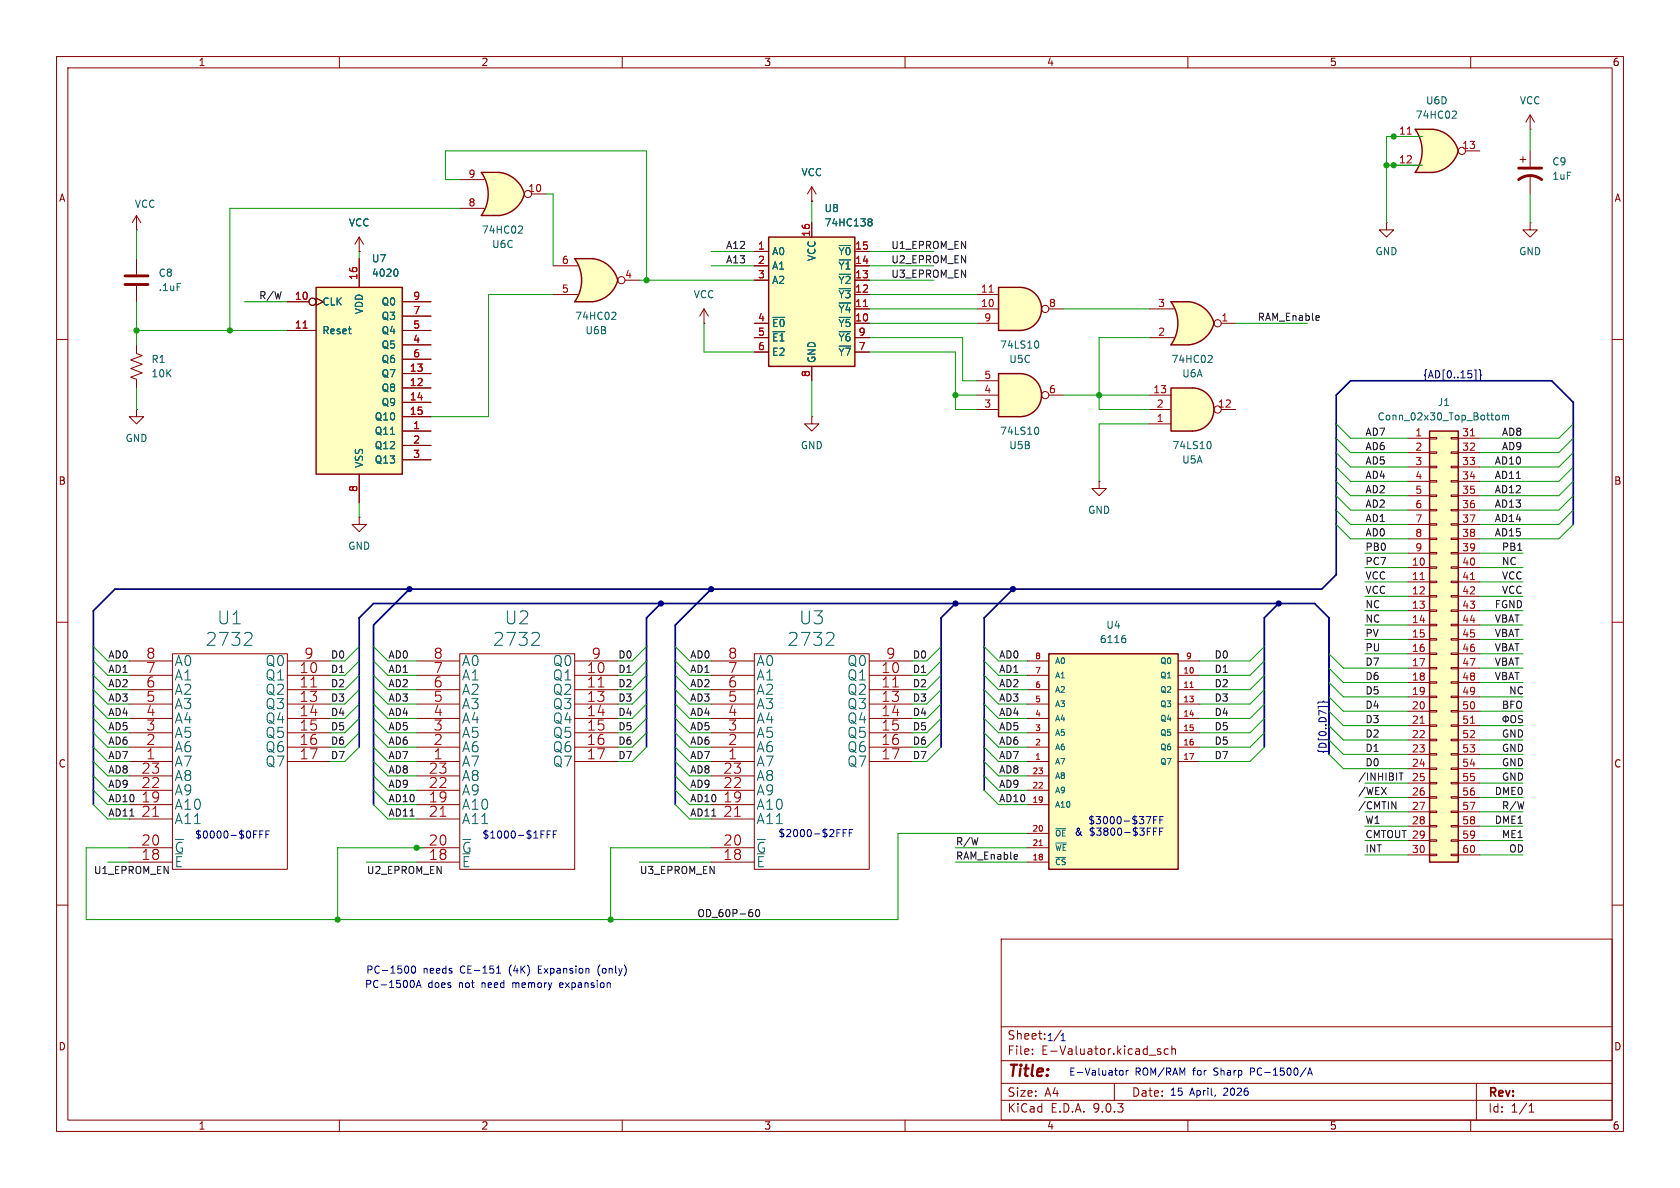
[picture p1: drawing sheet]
<svg xmlns="http://www.w3.org/2000/svg" width="297mm" height="210mm" viewBox="0 0 297 210" stroke-linecap="round" stroke-linejoin="round" font-family="sans-serif">
<g fill="none" stroke="#840000" stroke-width=".18">
<path d="M10 10h277v190h-277zM12 12h273v186h-273zM60 10v2M110 10v2M160 10v2M210 10v2M260 10v2M10 60h2M285 60h2M10 110h2M285 110h2M10 160h2"/>
<path d="M177 166h108v32h-108zM285 160h2M60 198v2M110 198v2M160 198v2M177 194.5h108M177 191.5h108M177 187.5h108M177 181.5h108M182.5 186.3v.1M182.5 185.5v.1M187.6 182.1l-1.3 2"/>
<path d="M197 191.5v3M205.2 185.5l-.4-.1-.2 .2 .1 .2 .5 .2v.3h-.6M206.5 185.5l-.4-.1-.3 .3v.4l.2 .2h.5M207.2 185.5l.2-.1 .3 .1 .1 .9M207.2 184.9v1.5M210 198v2M260 198v2M261 191.5v6.5M270.3 196.6h.9M270.3 195.5l.4-.4v1.5"/>
</g>
<path d="M135.9 41.9h15.2v22.9h-15.2z" fill="#ffffc2"/>
<path d="M135.9 41.9h15.2v22.9h-15.2z" fill="none" stroke="#840000" stroke-width=".25"/>
<g fill="none" stroke="#840000" stroke-width=".18">
<path d="M143.5 35.6h.1M143.5 33v2.6M143.5 39.4v2.5M143.5 33l-.8 1.3M143.5 33l.8 1.3M133.3 44.5h2.6M133.3 47h2.6M133.3 49.5h2.6M133.3 57.2h2.6M133.3 59.7h2.6M151.1 44.5h2.6M151.1 47h2.6"/>
<path d="M151.1 49.5h2.6M151.1 57.2h2.6M151.1 59.7h2.6M151.1 52.1h2.6M151.1 54.6h2.6M133.3 62.2h2.6M143.5 64.8v2.5M151.1 62.2h2.6"/>
</g>
<path d="M153.6 39.2h.1M153.6 38.7h.3l.2 .1 .1 .2-.3 .2M153.7 39.2h.2M153.7 39.2l-.1 .1M153.9 39.2l.3 .3-.1 .3-.2 .1h-.3M136.6 56.1h2.1M148.4 43.4h2" fill="none" stroke="#006464" stroke-width=".18"/>
<path d="M152.6 54.2h.8" fill="none" stroke="#a90000" stroke-width=".18"/>
<path d="M85.1 38.1h3.2M85.1 30.5h3.2" fill="none" stroke="#ffffc2" stroke-width=".18"/>
<g fill="#ffffc2" stroke="#ffffc2" stroke-width=".18">
<path d="M88.3 30.5a5.2 5.2 0 0 1 4.4 3.8l-5 1.3z"/>
<path d="M87.7 33l5 1.3a5.1 5.1 0 0 1-4.4 3.8z"/>
</g>
<path d="M85.1 30.5h3.2v7.6h-3.2a6.6 6.6 0 0 0 0-7.6z" fill="#ffffc2"/>
<path d="M88.3 30.5h-3.2a6.6 6.6 0 0 1 0 7.6h3.2M88.3 30.5a5.2 5.2 0 0 1 4.4 3.8 5.2 5.2 0 0 1-4.4 3.8" fill="none" stroke="#840000" stroke-width=".25"/>
<g fill="none" stroke="#840000" stroke-width=".18">
<path d="M81.3 36.8h4.3M81.3 31.8h4.3M94 34.3h2.5"/>
<circle cx="93.3" cy="34.3" r=".63"/>
</g>
<path d="M91.8 39.9l.5 .1 .1 .3-.8 .9h.8" fill="none" stroke="#006464" stroke-width=".18"/>
<path d="M101.6 53.3h3.2M101.6 45.7h3.2" fill="none" stroke="#ffffc2" stroke-width=".18"/>
<g fill="#ffffc2" stroke="#ffffc2" stroke-width=".18">
<path d="M104.8 45.7a5.2 5.2 0 0 1 4.4 3.8l-5 1.4z"/>
<path d="M104.2 48.2l5 1.3a5.1 5.1 0 0 1-4.4 3.8z"/>
</g>
<path d="M101.6 45.7h3.2v7.6h-3.2a6.6 6.6 0 0 0 0-7.6z" fill="#ffffc2"/>
<path d="M101.6 45.7h3.2a5.2 5.2 0 0 1 4.4 3.8 5.2 5.2 0 0 1-4.4 3.8h-3.2a6.6 6.6 0 0 0 0-7.6z" fill="none" stroke="#840000" stroke-width=".25"/>
<g fill="none" stroke="#840000" stroke-width=".18">
<path d="M245.1 39.4v1.2h1.3l-1.3 1.3-1.3-1.3h1.3M245.1 39.4h.1M63.5 44.5h.1M63.5 41.9l-.8 1.3M63.5 41.9l.8 1.3M63.5 41.9v2.6M97.8 52.1h4.3M97.8 47h4.3M110.5 49.5h2.5M125.7 116.8h7.6M125.7 119.4h7.6M133.3 115.6h20.4v38.1h-20.4z"/>
<path d="M153.7 116.8h7.6M153.7 119.4h7.6M125.7 121.9h7.6M125.7 124.5h7.6M125.7 127h7.6M125.7 129.5h7.6M125.7 132.1h7.6M125.7 134.6h7.6M125.7 137.2h7.6M125.7 139.7h7.6M153.7 121.9h7.6M153.7 124.5h7.6"/>
<path d="M153.7 127h7.6M153.7 129.5h7.6M153.7 132.1h7.6M153.7 134.6h7.6M125.7 142.2h7.6M125.7 144.8h7.6M125.7 149.9h7.6M125.7 152.4h7.6"/>
<circle cx="109.9" cy="49.5" r=".63"/>
</g>
<path d="M108.3 55.2h.5l.1 .4-.8 .9h.8M147 111.8a.62 .62 0 0 1 .3 1l-1.3 1.3h1.4" fill="none" stroke="#006464" stroke-width=".18"/>
<path d="M180.3 66a3.8 3.8 0 0 1 3.8 3.9 3.8 3.8 0 0 1-3.8 3.8z" fill="#ffffc2" stroke="#ffffc2" stroke-width=".18"/>
<path d="M176.5 66h3.8v7.7h-3.8z" fill="#ffffc2"/>
<path d="M176.5 66h3.8a3.8 3.8 0 0 1 3.8 3.9 3.8 3.8 0 0 1-3.8 3.8h-3.8z" fill="none" stroke="#840000" stroke-width=".25"/>
<g fill="none" stroke="#840000" stroke-width=".18">
<path d="M172.7 72.4h3.8M172.7 69.9h3.8M172.7 67.3h3.8M185.4 69.9h2.6"/>
<circle cx="184.8" cy="69.8" r=".63"/>
</g>
<path d="M183.3 75.5a.79 .79 0 0 1 0 1.3" fill="none" stroke="#006464" stroke-width=".18"/>
<path d="M180.3 50.8a3.8 3.8 0 0 1 3.8 3.8 3.8 3.8 0 0 1-3.8 3.8z" fill="#ffffc2" stroke="#ffffc2" stroke-width=".18"/>
<path d="M176.5 50.8h3.8v7.6h-3.8z" fill="#ffffc2"/>
<path d="M176.5 50.8h3.8a3.8 3.8 0 0 1 3.8 3.8 3.8 3.8 0 0 1-3.8 3.8h-3.8z" fill="none" stroke="#840000" stroke-width=".25"/>
<g fill="none" stroke="#840000" stroke-width=".18">
<path d="M124.5 57.2h.1M124.5 54.6l-.8 1.3M124.5 54.6l.7 1.3M124.5 54.6v2.6M172.7 57.2h3.8M172.7 54.6h3.8M172.7 52.1h3.8M185.4 54.6h2.6M194.3 85.1v1.3h1.3l-1.3 1.2-1.3-1.2h1.3M194.3 85.1h.1"/>
<circle cx="184.8" cy="54.6" r=".63"/>
</g>
<path d="M174.9 51.7h.7" fill="none" stroke="#a90000" stroke-width=".18"/>
<path d="M183.3 60.3a.79 .79 0 0 1 0 1.2" fill="none" stroke="#006464" stroke-width=".18"/>
<path d="M55.9 50.8h15.2v33h-15.2z" fill="#ffffc2"/>
<path d="M55.9 50.8h15.2v33h-15.2z" fill="none" stroke="#840000" stroke-width=".25"/>
<g fill="none" stroke="#840000" stroke-width=".18">
<path d="M50.8 53.3h3.8M50.8 58.4h5.1M55.9 52.7l1.2 .6-1.2 .7M63.5 45.7v5.1M71.1 53.3h5.1M71.1 58.4h5.1M71.1 55.9h5.1M24.1 72.4v1.3h1.3l-1.3 1.2-1.2-1.2h1.2M24.1 72.4h.1M71.1 61h5.1M71.1 63.5h5.1M71.1 66h5.1"/>
<path d="M71.1 68.6h5.1M71.1 71.1h5.1M71.1 73.7h5.1M71.1 76.2h5.1M71.1 78.7h5.1M63.5 91.4v1.3h1.3l-1.3 1.3-1.3-1.3h1.3M63.5 91.4h.1M63.5 83.8v5.1M71.1 81.3h5.1"/>
<circle cx="55.2" cy="53.3" r=".63"/>
</g>
<path d="M53.6 58h.7" fill="none" stroke="#a90000" stroke-width=".18"/>
<path d="M70 47.6a.79 .79 0 0 1 0 1.2" fill="none" stroke="#006464" stroke-width=".18"/>
<path d="M210.8 68.6a3.8 3.8 0 0 1 3.8 3.8 3.8 3.8 0 0 1-3.8 3.8z" fill="#ffffc2" stroke="#ffffc2" stroke-width=".18"/>
<path d="M207 68.6h3.8v7.6h-3.8z" fill="#ffffc2"/>
<path d="M207 68.6h3.8a3.8 3.8 0 0 1 3.8 3.8 3.8 3.8 0 0 1-3.8 3.8h-3.8z" fill="none" stroke="#840000" stroke-width=".25"/>
<g fill="none" stroke="#840000" stroke-width=".18">
<path d="M268.7 28.2h1M269.2 27.7v1M270.5 22.9h.1M270.5 39.4v1.2h1.3l-1.3 1.3-1.3-1.3h1.3M270.5 39.4h.1M270.5 20.3l-.8 1.3M270.5 20.3l.8 1.3M270.5 20.3v2.6M270.5 26.7v2.8M270.5 31v3.3M203.2 74.9h3.8M203.2 72.4h3.8"/>
<path d="M203.2 69.9h3.8M215.9 72.4h2.5"/>
<circle cx="215.3" cy="72.4" r=".63"/>
</g>
<path d="M213.8 78a.79 .79 0 0 1 0 1.3" fill="none" stroke="#006464" stroke-width=".18"/>
<path d="M268.5 31.8a3.3 3.3 0 0 1 4 0M268.5 29.7h4" fill="none" stroke="#840000" stroke-width=".51"/>
<path d="M250.2 22.9h3.2M250.2 30.5h3.2" fill="none" stroke="#ffffc2" stroke-width=".18"/>
<g fill="#ffffc2" stroke="#ffffc2" stroke-width=".18">
<path d="M252.8 25.3l5 1.4a5.2 5.2 0 0 1-4.4 3.8z"/>
<path d="M253.4 22.9a5.1 5.1 0 0 1 4.4 3.8l-5 1.3z"/>
</g>
<path d="M250.2 22.9h3.2v7.6h-3.2a6.7 6.7 0 0 0 0-7.6z" fill="#ffffc2"/>
<path d="M250.2 22.9h3.2a5.1 5.1 0 0 1 4.4 3.8 5.2 5.2 0 0 1-4.4 3.8h-3.2a6.6 6.6 0 0 0 0-7.6z" fill="none" stroke="#840000" stroke-width=".25"/>
<g fill="none" stroke="#840000" stroke-width=".18">
<path d="M246.4 24.1h4.3M246.4 29.2h4.3M259.1 26.7h2.5"/>
<circle cx="258.4" cy="26.7" r=".63"/>
</g>
<path d="M248.8 23.7h.7" fill="none" stroke="#a90000" stroke-width=".18"/>
<path d="M256.9 19.6l.5 .1 .1 .3-.8 .9h.8" fill="none" stroke="#006464" stroke-width=".18"/>
<path d="M207 53.3h3.2M207 61h3.2" fill="none" stroke="#ffffc2" stroke-width=".18"/>
<g fill="#ffffc2" stroke="#ffffc2" stroke-width=".18">
<path d="M210.2 53.3a5.2 5.2 0 0 1 4.4 3.9l-5 1.3z"/>
<path d="M209.7 55.9l4.9 1.2a5.1 5.1 0 0 1-4.4 3.9z"/>
</g>
<path d="M207 53.3h3.2v7.7h-3.2a6.6 6.6 0 0 0 0-7.7z" fill="#ffffc2"/>
<path d="M207 53.3h3.2a5.2 5.2 0 0 1 4.4 3.9 5.2 5.2 0 0 1-4.4 3.8h-3.2a6.6 6.6 0 0 0 0-7.7z" fill="none" stroke="#840000" stroke-width=".25"/>
<g fill="none" stroke="#840000" stroke-width=".18">
<path d="M24.1 38.1v2.5M24.1 38.1l-.7 1.3M24.1 38.1l.8 1.3M24.1 40.6h.1M203.2 59.7h4.3M203.2 54.6h4.3M215.9 57.2h2.5M24.1 61v1.5l1 .4-2 .7 2 .8-2 .8 2 .7-2 .8 1 .4v1.5M22.9 116.8h7.6M22.9 119.4h7.6M30.5 115.6h20.3v38.1h-20.3zM50.8 116.8h7.6"/>
<path d="M50.8 119.4h7.6M73.7 116.8h7.6M73.7 119.4h7.6M81.3 115.6h20.3v38.1h-20.3zM101.6 116.8h7.6M101.6 119.4h7.6M22.9 121.9h7.6M22.9 124.5h7.6M22.9 127h7.6M22.9 129.5h7.6M22.9 132.1h7.6M22.9 134.6h7.6"/>
<path d="M22.9 137.2h7.6M22.9 139.7h7.6M50.8 121.9h7.6M50.8 124.5h7.6M50.8 127h7.6M50.8 129.5h7.6M50.8 132.1h7.6M50.8 134.6h7.6M73.7 121.9h7.6M73.7 124.5h7.6M73.7 127h7.6M73.7 129.5h7.6"/>
<path d="M73.7 132.1h7.6M73.7 134.6h7.6M73.7 137.2h7.6M73.7 139.7h7.6M101.6 121.9h7.6M101.6 124.5h7.6M101.6 127h7.6M101.6 129.5h7.6M101.6 132.1h7.6M101.6 134.6h7.6M22.9 142.2h7.6M22.9 144.8h7.6"/>
<path d="M22.9 149.9h7.6M22.9 152.4h7.6M73.7 142.2h7.6M73.7 144.8h7.6M73.7 149.9h7.6M73.7 152.4h7.6"/>
<circle cx="215.3" cy="57.1" r=".63"/>
</g>
<path d="M213.8 62.8l.4 .1 .1 .3-.8 .9h.8M44.1 111.8a.62 .62 0 0 1 .3 1l-1.3 1.3h1.5M94.9 111.8a.62 .62 0 0 1 .3 1l-1.3 1.3h1.5" fill="none" stroke="#006464" stroke-width=".18"/>
<path d="M252.7 76.2h5.1v76.2h-5.1z" fill="#ffffc2"/>
<path d="M252.7 76.2h5.1v76.2h-5.1z" fill="none" stroke="#840000" stroke-width=".25"/>
<g fill="none" stroke="#840000" stroke-width=".18">
<path d="M24.1 45.7v2.8M24.1 50.5v2.8M248.9 77.5h3.8M252.7 77.3h1.3v.3h-1.3zM252.7 79.9h1.3v.2h-1.3zM256.5 77.3h1.3v.3h-1.3zM256.5 79.9h1.3v.2h-1.3zM257.8 77.5h3.8M248.9 80h3.8M248.9 82.6h3.8M248.9 85.1h3.8M248.9 87.6h3.8"/>
<path d="M248.9 90.2h3.8M248.9 92.7h3.8M248.9 95.3h3.8M248.9 97.8h3.8M252.7 82.4h1.3v.3h-1.3zM252.7 85h1.3v.2h-1.3zM252.7 87.5h1.3v.3h-1.3zM252.7 90h1.3v.3h-1.3zM252.7 92.6h1.3v.2h-1.3zM252.7 95.1h1.3v.3h-1.3zM252.7 97.7h1.3v.2h-1.3zM256.5 82.4h1.3v.3h-1.3z"/>
<path d="M256.5 85h1.3v.2h-1.3zM256.5 87.5h1.3v.3h-1.3zM256.5 90h1.3v.3h-1.3zM256.5 92.6h1.3v.2h-1.3zM256.5 95.1h1.3v.3h-1.3zM256.5 97.7h1.3v.2h-1.3zM257.8 80h3.8M257.8 82.6h3.8M257.8 85.1h3.8M257.8 87.6h3.8M257.8 90.2h3.8M257.8 92.7h3.8"/>
<path d="M257.8 95.3h3.8M257.8 97.8h3.8M248.9 100.3h3.8M248.9 102.9h3.8M248.9 105.4h3.8M248.9 108h3.8M248.9 110.5h3.8M248.9 113h3.8M248.9 115.6h3.8M248.9 118.1h3.8M252.7 100.2h1.3v.3h-1.3zM252.7 102.7h1.3v.3h-1.3z"/>
<path d="M252.7 105.3h1.3v.2h-1.3zM252.7 107.8h1.3v.3h-1.3zM252.7 110.4h1.3v.2h-1.3zM252.7 112.9h1.3v.3h-1.3zM252.7 115.4h1.3v.3h-1.3zM252.7 118h1.3v.2h-1.3zM256.5 100.2h1.3v.3h-1.3zM256.5 102.7h1.3v.3h-1.3zM256.5 105.3h1.3v.2h-1.3zM256.5 107.8h1.3v.3h-1.3zM256.5 110.4h1.3v.2h-1.3zM256.5 112.9h1.3v.3h-1.3z"/>
<path d="M256.5 115.4h1.3v.3h-1.3zM256.5 118h1.3v.2h-1.3zM257.8 100.3h3.8M257.8 102.9h3.8M257.8 105.4h3.8M257.8 108h3.8M257.8 110.5h3.8M257.8 113h3.8M257.8 115.6h3.8M257.8 118.1h3.8M248.9 120.7h3.8M248.9 123.2h3.8"/>
<path d="M248.9 125.7h3.8M248.9 128.3h3.8M248.9 130.8h3.8M248.9 133.4h3.8M248.9 135.9h3.8M248.9 138.4h3.8M252.7 120.5h1.3v.3h-1.3zM252.7 123.1h1.3v.2h-1.3zM252.7 125.6h1.3v.3h-1.3zM252.7 128.1h1.3v.3h-1.3zM252.7 130.7h1.3v.2h-1.3zM252.7 133.2h1.3v.3h-1.3z"/>
<path d="M252.7 135.8h1.3v.2h-1.3zM252.7 138.3h1.3v.3h-1.3zM256.5 120.5h1.3v.3h-1.3zM256.5 123.1h1.3v.2h-1.3zM256.5 125.6h1.3v.3h-1.3zM256.5 128.1h1.3v.3h-1.3zM256.5 130.7h1.3v.2h-1.3zM256.5 133.2h1.3v.3h-1.3zM256.5 135.8h1.3v.2h-1.3zM256.5 138.3h1.3v.3h-1.3zM257.8 120.7h3.8M257.8 123.2h3.8"/>
<path d="M257.8 125.7h3.8M257.8 128.3h3.8M257.8 130.8h3.8M257.8 133.4h3.8M257.8 135.9h3.8M257.8 138.4h3.8M248.9 141h3.8M248.9 143.5h3.8M248.9 146.1h3.8M248.9 148.6h3.8M248.9 151.1h3.8M252.7 140.8h1.3v.3h-1.3z"/>
<path d="M252.7 143.4h1.3v.2h-1.3zM252.7 145.9h1.3v.3h-1.3zM252.7 148.5h1.3v.2h-1.3zM252.7 151h1.3v.3h-1.3zM256.5 140.8h1.3v.3h-1.3zM256.5 143.4h1.3v.2h-1.3zM256.5 145.9h1.3v.3h-1.3zM256.5 148.5h1.3v.2h-1.3zM256.5 151h1.3v.3h-1.3zM257.8 141h3.8M257.8 143.5h3.8M257.8 146.1h3.8"/>
<path d="M257.8 148.6h3.8M257.8 151.1h3.8"/>
</g>
<path d="M260 77.1h.7M251.1 102.5h.7M260 102.5h.7M251.1 127.9h.7M260 127.9h.7" fill="none" stroke="#a90000" stroke-width=".18"/>
<path d="M264.5 73.5l.3-.1 .3 .2-.1 .5-.2 .1h-.3M265.6 73.5l.4-.1 .2 .2M265.6 73.4v.8M266.2 73.6l.1-.2 .3 .1 .1 .7M266.2 73.6v.6" fill="none" stroke="#006464" stroke-width=".18"/>
<path d="M22.1 48.8h4.1M22.1 50.3h4.1" fill="none" stroke="#840000" stroke-width=".51"/>
<path d="M185.4 115.6h22.9v38.1h-22.9z" fill="#ffffc2"/>
<path d="M185.4 115.6h22.9v38.1h-22.9z" fill="none" stroke="#840000" stroke-width=".25"/>
<g fill="none" stroke="#840000" stroke-width=".18">
<path d="M143.5 35.6h.1M143.5 39.4v2.5M50.8 53.3h3.8M50.8 58.4h5.1M55.9 52.7l1.2 .6-1.2 .7M63.5 44.5h.1M63.5 45.7v5.1M71.1 53.3h5.1M71.1 58.4h5.1M71.1 55.9h5.1M133.3 44.5h2.6M133.3 47h2.6"/>
<path d="M133.3 49.5h2.6M133.3 57.2h2.6M133.3 59.7h2.6M151.1 44.5h2.6M151.1 47h2.6M151.1 49.5h2.6M151.1 57.2h2.6M151.1 59.7h2.6M151.1 52.1h2.6M151.1 54.6h2.6M71.1 61h5.1M71.1 63.5h5.1"/>
<path d="M71.1 66h5.1M71.1 68.6h5.1M71.1 71.1h5.1M71.1 73.7h5.1M71.1 76.2h5.1M71.1 78.7h5.1M133.3 62.2h2.6M143.5 73.7v1.2h1.3l-1.3 1.3-1.3-1.3h1.3M143.5 73.7h.1M143.5 64.8v2.5M151.1 62.2h2.6M63.5 83.8v5.1"/>
<path d="M71.1 81.3h5.1M181.6 116.8h3.8M181.6 119.4h3.8M208.3 116.8h3.8M208.3 119.4h3.8M181.6 121.9h3.8M181.6 124.5h3.8M181.6 127h3.8M181.6 129.5h3.8M181.6 132.1h3.8M181.6 134.6h3.8M181.6 137.2h3.8"/>
<path d="M181.6 139.7h3.8M208.3 121.9h3.8M208.3 124.5h3.8M208.3 127h3.8M208.3 129.5h3.8M208.3 132.1h3.8M208.3 134.6h3.8M181.6 142.2h3.8M181.6 147.3h3.8M181.6 149.9h3.8M181.6 152.4h3.8"/>
<circle cx="55.2" cy="53.3" r=".63"/>
</g>
<g fill="none" stroke="#006464" stroke-width=".18">
<path d="M153.6 39.2h.1M153.6 38.7h.3l.2 .1 .1 .2-.3 .2M153.7 39.2h.2M153.7 39.2l-.1 .1M153.9 39.2l.3 .3-.1 .3-.2 .1h-.3M70 47.6a.79 .79 0 0 1 0 1.2M136.6 56.1h2.1M148.4 43.4h2M198.7 112.3h.2M198.8 112.8l.2 .3v.3l-.2 .2M186.6 146.5h1.8M186.6 149h1.9"/>
<path d="M186.6 151.6h1.8"/>
</g>
<path d="M53.6 58h.7M152.6 54.2h.8M210.4 121.5h.6M183.7 149.5h.6" fill="none" stroke="#a90000" stroke-width=".18"/>
<g fill="none" stroke="#0f0f0f" stroke-width=".18">
<path d="M233.2 55.9v.2l-.6 .1M247.3 136.6h.8M247.7 136.6v1.3M266.2 126.5v1.3M267.2 126.7l.2-.2a.43 .43 0 0 1 .5 .4v.4a.42 .42 0 0 1-.4 .5 .42 .42 0 0 1-.4-.5zM269.2 126.5h-.5l-.2 .1v.4l.5 .2 .2 .3-.3 .3-.5-.1M179.8 151.1l.1 .2-.6 .2M246.1 141.7l.7 1.3v-1.3M133 161.4v.5M133.7 160.9l.2-.1a.68 .68 0 0 1 .4 .6 .68 .68 0 0 1-.4 .6l-.2-.1-.1-.3z"/>
<circle cx="266.2" cy="127.1" r=".47"/>
</g>
<path d="M260.6 65.4h.3v1.8h-.3M261.5 65.3l.2 .2v.6l.2 .2-.2 .2v.6l-.2 .2M233 124.4l.2-.3h.6l.2-.2 .1 .2h.6l.2 .3M233 125.2v-.3h1.9v.3" fill="none" stroke="#000084" stroke-width=".18"/>
<path d="M278.1 92.7v-21.6l-3.8-3.8h-35.5l-2.6 2.6v31.7l-2.5 2.5h-213.4l-3.8 3.9v34.2M72.4 104.1l-6.4 6.4v31.7M116.8 106.7l-2.5 2.5v22.9M125.7 104.1l-6.3 6.4v31.7M168.9 106.7l-2.5 2.5v22.9M179.1 104.1l-5.1 5.1v30.5M226.1 106.7l-2.6 2.5v22.9M234.9 125.7v-16.5l-2.5-2.5h-166.4l-2.5 2.5v22.9" fill="none" stroke="#000084" stroke-width=".3"/>
<g fill="none" stroke="#009600" stroke-width=".18">
<path d="M81.3 31.8h-2.6v-5.1h35.6v22.8M81.3 36.8h-40.7v21.6M96.5 34.3h1.3v12.7M143.5 35.6v3.8M245.1 29.2h6.4M251.5 24.1h-6.4v15.3M270.5 22.9v3.8M270.5 34.3v5.1M24.1 40.6v5.1M24.1 53.3v7.7M24.1 58.4h26.7M43.2 53.3h7.6"/>
<path d="M63.5 44.5v1.2M97.8 52.1h-11.4v21.6h-10.2M113 49.5h20.3M124.5 57.2v5h8.8M125.7 47h7.6M125.7 44.5h7.6M153.7 47h11.4M153.7 57.2h19M153.7 59.7h16.5v7.6h2.5M153.7 44.5h11.4M153.7 54.6h19M153.7 49.5h11.4"/>
<path d="M153.7 52.1h19M188 54.6h15.2M203.2 59.7h-8.9v12.7h8.9M218.4 57.2h12.7M24.1 68.6v3.8M143.5 67.3v6.4M153.7 62.2h15.2v10.2h3.8M168.9 69.9h3.8M188 69.9h15.2M203.2 74.9h-8.9v10.2M236.2 74.9l2.6 2.6h10.1M236.2 77.5l2.6 2.5h10.1"/>
<path d="M278.1 74.9l-2.5 2.6h-14M278.1 77.5l-2.5 2.5h-14M63.5 88.9v2.5M236.2 87.6l2.6 2.6h10.1M236.2 82.6l2.6 2.5h10.1M236.2 80l2.6 2.6h10.1M236.2 92.7l2.6 2.6h10.1M236.2 90.2l2.6 2.5h10.1M236.2 85.1l2.6 2.5h10.1M241.3 97.8h7.6M261.6 97.8h7.6M278.1 87.6l-2.5 2.6h-14"/>
<path d="M278.1 82.6l-2.5 2.5h-14M278.1 80l-2.5 2.6h-14M278.1 92.7l-2.5 2.6h-14M278.1 90.2l-2.5 2.5h-14M278.1 85.1l-2.5 2.5h-14M16.5 116.8l2.5 2.6h3.9M16.5 119.4l2.5 2.5h3.9M16.5 114.3l2.5 2.5h3.9M63.5 116.8l-2.5 2.6h-2.6M63.5 119.4l-2.5 2.5M63.5 114.3l-2.5 2.5M66 116.8l2.6 2.6h5.1"/>
<path d="M66 119.4l2.6 2.5h5.1M66 114.3l2.6 2.5h5.1M114.3 116.8l-2.5 2.6h-2.6M114.3 114.3l-2.5 2.5M114.3 119.4l-2.5 2.5M119.4 116.8l2.5 2.6h3.8M119.4 119.4l2.5 2.5h3.8M119.4 114.3l2.5 2.5h3.8M166.4 116.8l-2.6 2.6h-2.5M166.4 119.4l-2.6 2.5M166.4 114.3l-2.6 2.5M174 116.8l2.5 2.6h5.1"/>
<path d="M174 119.4l2.5 2.5h5.1M174 114.3l2.5 2.5h5.1M223.5 116.8l-2.5 2.6h-8.9M223.5 119.4l-2.5 2.5h-8.9M223.5 114.3l-2.5 2.5h-8.9M234.9 115.6l2.6 2.5h11.4M234.9 118.1l2.6 2.6h11.4M241.3 100.3h7.6M241.3 110.5h7.6M241.3 115.6h7.6M241.3 113h7.6M241.3 108h7.6"/>
<path d="M241.3 105.4h7.6M241.3 102.9h7.6M261.6 118.1h7.6M261.6 100.3h7.6M261.6 110.5h7.6M261.6 115.6h7.6M261.6 113h7.6M261.6 108h7.6M261.6 105.4h7.6M261.6 102.9h7.6M16.5 129.5l2.5 2.6h3.9M16.5 124.5l2.5 2.5h3.9"/>
<path d="M16.5 127l2.5 2.5h3.9M16.5 121.9l2.5 2.6h3.9M16.5 132.1l2.5 2.5h3.9M16.5 139.7l2.5 2.5h3.9M16.5 134.6l2.5 2.6h3.9M16.5 137.2l2.5 2.5h3.9M63.5 129.5l-2.5 2.6M63.5 124.5l-2.5 2.5M63.5 121.9l-2.5 2.6M63.5 127l-2.5 2.5M63.5 132.1l-2.5 2.5M66 129.5l2.6 2.6h5.1"/>
<path d="M66 124.5l2.6 2.5h5.1M66 127l2.6 2.5h5.1M66 121.9l2.6 2.6h5.1M66 132.1l2.6 2.5h5.1M66 139.7l2.6 2.5h5.1M66 134.6l2.6 2.6h5.1M66 137.2l2.6 2.5h5.1M114.3 132.1l-2.5 2.5M114.3 124.5l-2.5 2.5M114.3 121.9l-2.5 2.6M114.3 127l-2.5 2.5M114.3 129.5l-2.5 2.6"/>
<path d="M119.4 129.5l2.5 2.6h3.8M119.4 124.5l2.5 2.5h3.8M119.4 127l2.5 2.5h3.8M119.4 121.9l2.5 2.6h3.8M119.4 132.1l2.5 2.5h3.8M119.4 139.7l2.5 2.5h3.8M119.4 134.6l2.5 2.6h3.8M119.4 137.2l2.5 2.5h3.8M166.4 124.5l-2.6 2.5M166.4 121.9l-2.6 2.6M166.4 129.5l-2.6 2.6M166.4 127l-2.6 2.5"/>
<path d="M166.4 132.1l-2.6 2.5M174 129.5l2.5 2.6h5.1M174 124.5l2.5 2.5h5.1M174 127l2.5 2.5h5.1M174 121.9l2.5 2.6h5.1M174 132.1l2.5 2.5h5.1M174 139.7l2.5 2.5h5.1M174 134.6l2.5 2.6h5.1M174 137.2l2.5 2.5h5.1M223.5 129.5l-2.5 2.6h-8.9M223.5 124.5l-2.5 2.5h-8.9M223.5 127l-2.5 2.5h-8.9"/>
<path d="M223.5 121.9l-2.5 2.6h-8.9M223.5 132.1l-2.5 2.5h-8.9M234.9 128.3l2.6 2.5h11.4M234.9 130.8l2.6 2.6h11.4M234.9 133.4l2.6 2.5h11.4M234.9 123.2l2.6 2.5h11.4M234.9 125.7l2.6 2.6h11.4M234.9 120.7l2.6 2.5h11.4M241.3 138.4h7.6M261.6 130.8h7.6M261.6 133.4h7.6M261.6 138.4h7.6"/>
<path d="M261.6 135.9h7.6M261.6 125.7h7.6M261.6 128.3h7.6M261.6 123.2h7.6M261.6 120.7h7.6M16.5 142.2l2.5 2.6h3.9M19 152.4h3.9M64.8 152.4h8.9M66 142.2l2.6 2.6h5.1M74.9 149.9h-15.2v12.7M113 152.4h12.7M119.4 142.2l2.5 2.6h3.8"/>
<path d="M125.7 149.9h-17.8v12.7M168.9 149.9h12.7M168.9 152.4h12.7M181.6 147.3h-22.9v15.3h-143.5v-12.7h7.7M241.3 151.1h7.6M241.3 148.6h7.6M241.3 143.5h7.6M241.3 146.1h7.6M241.3 141h7.6M261.6 151.1h7.6M261.6 148.6h7.6M261.6 143.5h7.6"/>
<path d="M261.6 146.1h7.6M261.6 141h7.6"/>
</g>
<g fill="none" stroke="#0000c2" stroke-width=".18">
<path d="M45.9 147.5h.4M46.5 146.9h-.6v1.3M47 147.5h.4M47.6 146.9h-.6v1.3M96.7 147.5h.4M97.3 146.9h-.6v1.3M97.8 147.5h.4M98.4 146.9h-.6v1.3M149 147.2h.5M149.7 146.6h-.7v1.3M150.1 147.2h.5M150.7 146.6h-.6v1.3"/>
<path d="M203.9 147h.4M203.9 145h.5M204.5 146.4h-.6v1.2M204.6 144.3h-.7v1.3M205 147h.4M205 145h.5M205.6 146.4h-.6v1.2M205.6 144.3h-.6v1.3M72.1 170.9l.2 .3-.2 .7M72.9 170.8h.1a.68 .68 0 0 1 .5 .6 .68 .68 0 0 1-.5 .6 .84 .84 0 0 1-.1-1.2zM73.2 173.5v.8M73.6 174.6l.4-1.3 .4 1.3"/>
<path d="M73.7 174.2h.6M87.8 172h.7M87.8 171.1l.4-.3v1.2M99.1 173.7l-.2 .2v.5l.2 .2M99.5 174l-.6 .2M105.8 170.9l-.1 .5 .1 .8M198 189.3l.1-.1 .4 .1 .1 .5-.2 .2-.3 .1-.1-.2zM199.1 189.2v.9M199.5 189.2l-.4 .3M214.9 193.6l-.2 .2M230.9 188.7l-1.1 1.7M231.2 190.1l.4-1.3 .4 1.3"/>
<path d="M231.3 189.7h.6"/>
</g>
<g fill="#000084" stroke="#000084" stroke-width=".18">
<circle cx="125.7" cy="104.1" r=".46"/>
<circle cx="168.9" cy="106.7" r=".46"/>
<circle cx="179.1" cy="104.1" r=".46"/>
<circle cx="226.1" cy="106.7" r=".46"/>
<circle cx="72.4" cy="104.1" r=".46"/>
<circle cx="116.8" cy="106.7" r=".46"/>
</g>
<g fill="#009600" stroke="#009600" stroke-width=".18">
<circle cx="114.3" cy="49.5" r=".46"/>
<circle cx="168.9" cy="69.9" r=".46"/>
<circle cx="246.4" cy="29.2" r=".46"/>
<circle cx="245.1" cy="29.2" r=".46"/>
<circle cx="246.4" cy="24.1" r=".46"/>
<circle cx="194.3" cy="69.9" r=".46"/>
<circle cx="107.9" cy="162.6" r=".46"/>
<circle cx="59.7" cy="162.6" r=".46"/>
<circle cx="73.7" cy="149.9" r=".46"/>
<circle cx="24.1" cy="58.4" r=".46"/>
<circle cx="40.6" cy="58.4" r=".46"/>
</g>
<g font-size="3.2" fill="#006464">
<text x="38.4" y="110.6">U1</text>
<text x="89.2" y="110.6">U2</text>
<text x="141.2" y="110.6">U3</text>
<text x="36.3" y="114.4">2732</text>
<text x="87.1" y="114.4">2732</text>
<text x="139.2" y="114.4">2732</text>
</g>
<text font-size="2.8" fill="#840000" x="178" y="190.9">Title:</text>
<g font-size="2.5" fill="#a90000">
<text x="25.8" y="116.6">8</text>
<text x="25.8" y="119.1">7</text>
<text x="52.9" y="119.1">10</text>
<text x="53.7" y="116.6">9</text>
<text x="76.6" y="116.6">8</text>
<text x="76.6" y="119.1">7</text>
<text x="103.7" y="119.1">10</text>
<text x="104.5" y="116.6">9</text>
<text x="128.6" y="116.6">8</text>
<text x="128.6" y="119.1">7</text>
<text x="155.7" y="119.1">10</text>
<text x="156.6" y="116.6">9</text>
<text x="25.8" y="121.7">6</text>
<text x="25.8" y="124.2">5</text>
<text x="52.9" y="121.7">11</text>
<text x="52.9" y="124.2">13</text>
<text x="76.6" y="121.7">6</text>
<text x="76.6" y="124.2">5</text>
<text x="103.7" y="121.7">11</text>
<text x="103.7" y="124.2">13</text>
<text x="128.6" y="121.7">6</text>
<text x="128.6" y="124.2">5</text>
<text x="155.7" y="121.7">11</text>
<text x="155.7" y="124.2">13</text>
<text x="25.8" y="126.7">4</text>
<text x="25.8" y="129.3">3</text>
<text x="25.8" y="131.8">2</text>
<text x="52.9" y="126.7">14</text>
<text x="52.9" y="129.3">15</text>
<text x="52.9" y="131.8">16</text>
<text x="76.6" y="126.7">4</text>
<text x="76.6" y="129.3">3</text>
<text x="76.6" y="131.8">2</text>
<text x="103.7" y="126.7">14</text>
<text x="103.7" y="129.3">15</text>
<text x="103.7" y="131.8">16</text>
<text x="128.6" y="126.7">4</text>
<text x="128.6" y="129.3">3</text>
<text x="128.6" y="131.8">2</text>
<text x="155.7" y="126.7">14</text>
<text x="155.7" y="129.3">15</text>
<text x="155.7" y="131.8">16</text>
<text x="24.9" y="136.9">23</text>
<text x="25.8" y="134.4">1</text>
<text x="52.9" y="134.4">17</text>
<text x="75.7" y="136.9">23</text>
<text x="76.6" y="134.4">1</text>
<text x="103.7" y="134.4">17</text>
<text x="127.8" y="136.9">23</text>
<text x="128.6" y="134.4">1</text>
<text x="155.7" y="134.4">17</text>
<text x="24.9" y="139.4">22</text>
<text x="24.9" y="142">19</text>
<text x="75.7" y="139.4">22</text>
<text x="75.7" y="142">19</text>
<text x="127.8" y="139.4">22</text>
<text x="127.8" y="142">19</text>
<text x="24.9" y="144.5">21</text>
<text x="24.9" y="149.6">20</text>
<text x="75.7" y="144.5">21</text>
<text x="75.7" y="149.6">20</text>
<text x="127.8" y="144.5">21</text>
<text x="127.8" y="149.6">20</text>
<text x="24.9" y="152.1">18</text>
<text x="75.7" y="152.1">18</text>
<text x="127.8" y="152.1">18</text>
</g>
<g font-size="2.5" fill="#006464">
<text x="30.7" y="118">A0</text>
<text x="46.9" y="118">Q0</text>
<text x="81.5" y="118">A0</text>
<text x="97.7" y="118">Q0</text>
<text x="133.6" y="118">A0</text>
<text x="149.8" y="118">Q0</text>
<text x="30.7" y="120.5">A1</text>
<text x="30.7" y="123">A2</text>
<text x="30.7" y="125.6">A3</text>
<text x="46.9" y="120.5">Q1</text>
<text x="46.9" y="123">Q2</text>
<text x="46.9" y="125.6">Q3</text>
<text x="81.5" y="120.5">A1</text>
<text x="81.5" y="123">A2</text>
<text x="81.5" y="125.6">A3</text>
<text x="97.7" y="120.5">Q1</text>
<text x="97.7" y="123">Q2</text>
<text x="97.7" y="125.6">Q3</text>
<text x="133.6" y="120.5">A1</text>
<text x="133.6" y="123">A2</text>
<text x="133.6" y="125.6">A3</text>
<text x="149.8" y="120.5">Q1</text>
<text x="149.8" y="123">Q2</text>
<text x="149.8" y="125.6">Q3</text>
<text x="30.7" y="128.1">A4</text>
<text x="30.7" y="130.7">A5</text>
<text x="46.9" y="128.1">Q4</text>
<text x="46.9" y="130.7">Q5</text>
<text x="81.5" y="128.1">A4</text>
<text x="81.5" y="130.7">A5</text>
<text x="97.7" y="128.1">Q4</text>
<text x="97.7" y="130.7">Q5</text>
<text x="133.6" y="128.1">A4</text>
<text x="133.6" y="130.7">A5</text>
<text x="149.8" y="128.1">Q4</text>
<text x="149.8" y="130.7">Q5</text>
<text x="30.7" y="133.2">A6</text>
<text x="30.7" y="135.7">A7</text>
<text x="46.9" y="133.2">Q6</text>
<text x="46.9" y="135.7">Q7</text>
<text x="81.5" y="133.2">A6</text>
<text x="81.5" y="135.7">A7</text>
<text x="97.7" y="133.2">Q6</text>
<text x="97.7" y="135.7">Q7</text>
<text x="133.6" y="133.2">A6</text>
<text x="133.6" y="135.7">A7</text>
<text x="149.8" y="133.2">Q6</text>
<text x="149.8" y="135.7">Q7</text>
<text x="30.7" y="138.3">A8</text>
<text x="30.7" y="140.8">A9</text>
<text x="30.7" y="143.4">A10</text>
<text x="81.5" y="138.3">A8</text>
<text x="81.5" y="140.8">A9</text>
<text x="81.5" y="143.4">A10</text>
<text x="133.6" y="138.3">A8</text>
<text x="133.6" y="140.8">A9</text>
<text x="133.6" y="143.4">A10</text>
<text x="30.7" y="145.9">A11</text>
<text x="81.5" y="145.9">A11</text>
<text x="30.7" y="151">~{G}</text>
<text x="30.7" y="153.5">~{E}</text>
<text x="81.5" y="151">~{G}</text>
<text x="81.5" y="153.5">~{E}</text>
<text x="133.6" y="151">~{G}</text>
<text x="133.6" y="153.5">~{E}</text>
</g>
<text font-size="2.5" fill="#0000c2" x="133.6" y="145.9">A11</text>
<g font-size="2.1" fill="#840000">
<text x="178" y="184">Sheet:</text>
<text x="178" y="186.7">File:</text>
<text x="184.1" y="186.7">E-Valuator.kicad_sch</text>
<text x="178" y="196.9">KiCad</text>
<text x="178" y="194.1">Size:</text>
<text x="184.7" y="194.1">A4</text>
<text x="185.7" y="196.9">E.D.A.</text>
<text x="193.3" y="196.9">9.0.3</text>
<text x="200" y="194.1">Date:</text>
<text x="263" y="194.3">Rev:</text>
<text x="263" y="196.9">Id:</text>
<text x="267.1" y="196.9">1/1</text>
</g>
<g font-size="1.8" fill="#840000">
<text x="35" y="11.9">1</text>
<text x="85" y="11.9">2</text>
<text x="135" y="11.9">3</text>
<text x="185" y="11.9">4</text>
<text x="235" y="11.9">5</text>
<text x="285" y="11.9">6</text>
<text x="10.3" y="35.9">A</text>
<text x="285.3" y="35.9">A</text>
<text x="10.3" y="85.9">B</text>
<text x="285.3" y="85.9">B</text>
<text x="10.3" y="135.9">C</text>
<text x="285.3" y="135.9">C</text>
<text x="10.3" y="185.9">D</text>
<text x="285.3" y="185.9">D</text>
<text x="35" y="199.9">1</text>
<text x="85" y="199.9">2</text>
<text x="135" y="199.9">3</text>
<text x="185" y="199.9">4</text>
<text x="235" y="199.9">5</text>
<text x="285" y="199.9">6</text>
</g>
<g font-size="1.8" fill="#a90000">
<text x="247.2" y="23.9">11</text>
<text x="247.2" y="29">12</text>
<text x="258.4" y="26.4">13</text>
<text x="82.7" y="31.5">9</text>
<text x="93.3" y="34">10</text>
<text x="82.7" y="36.6">8</text>
<text x="143.3" y="42" transform="rotate(-90 143.3 42)">16</text>
<text x="99.2" y="46.7">6</text>
<text x="133.9" y="44.2">1</text>
<text x="133.9" y="46.7">2</text>
<text x="151.1" y="44.2">15</text>
<text x="151.1" y="46.7">14</text>
<text x="52" y="53.1">10</text>
<text x="63.2" y="49.6" transform="rotate(-90 63.2 49.6)">16</text>
<text x="73" y="53.1">9</text>
<text x="99.2" y="51.8">5</text>
<text x="110.4" y="49.3">4</text>
<text x="133.9" y="49.3">3</text>
<text x="151.1" y="49.3">13</text>
<text x="151.1" y="51.8">12</text>
<text x="173.3" y="51.8">11</text>
<text x="52" y="58.2">11</text>
<text x="73" y="55.6">7</text>
<text x="73" y="58.2">5</text>
<text x="133.9" y="56.9">4</text>
<text x="133.9" y="59.4">5</text>
<text x="151.1" y="54.4">11</text>
<text x="151.1" y="56.9">10</text>
<text x="151.7" y="59.4">9</text>
<text x="173.3" y="54.4">10</text>
<text x="173.9" y="56.9">9</text>
<text x="185.3" y="54.4">8</text>
<text x="204.7" y="59.4">2</text>
<text x="204.7" y="54.4">3</text>
<text x="215.8" y="56.9">1</text>
<text x="72.3" y="65.8">13</text>
<text x="73" y="60.7">4</text>
<text x="73" y="63.2">6</text>
<text x="133.9" y="62">6</text>
<text x="151.7" y="62">7</text>
<text x="72.3" y="68.3">12</text>
<text x="72.3" y="70.9">14</text>
<text x="143.3" y="66.7" transform="rotate(-90 143.3 66.7)">8</text>
<text x="173.9" y="69.6">4</text>
<text x="173.9" y="67.1">5</text>
<text x="185.3" y="69.6">6</text>
<text x="203.8" y="69.6">13</text>
<text x="72.3" y="73.4">15</text>
<text x="73" y="75.9">1</text>
<text x="173.9" y="72.1">3</text>
<text x="204.4" y="74.7">1</text>
<text x="204.4" y="72.1">2</text>
<text x="215.2" y="72.1">12</text>
<text x="250.1" y="77.2">1</text>
<text x="258.4" y="77.2">31</text>
<text x="73" y="78.5">2</text>
<text x="73" y="81">3</text>
<text x="250.1" y="79.8">2</text>
<text x="250.1" y="82.3">3</text>
<text x="258.4" y="79.8">32</text>
<text x="258.4" y="82.3">33</text>
<text x="63.2" y="87.1" transform="rotate(-90 63.2 87.1)">8</text>
<text x="250.1" y="84.8">4</text>
<text x="250.1" y="87.4">5</text>
<text x="250.1" y="89.9">6</text>
<text x="258.4" y="84.8">34</text>
<text x="258.4" y="87.4">35</text>
<text x="258.4" y="89.9">36</text>
<text x="250.1" y="92.5">7</text>
<text x="250.1" y="95">8</text>
<text x="258.4" y="92.5">37</text>
<text x="258.4" y="95">38</text>
<text x="249.5" y="100.1">10</text>
<text x="250.1" y="97.5">9</text>
<text x="258.4" y="97.5">39</text>
<text x="258.4" y="100.1">40</text>
<text x="249.5" y="102.6">11</text>
<text x="249.5" y="105.2">12</text>
<text x="249.5" y="107.7">13</text>
<text x="258.4" y="102.6">41</text>
<text x="258.4" y="105.2">42</text>
<text x="258.4" y="107.7">43</text>
<text x="249.5" y="110.2">14</text>
<text x="249.5" y="112.8">15</text>
<text x="258.4" y="110.2">44</text>
<text x="258.4" y="112.8">45</text>
<text x="249.5" y="115.3">16</text>
<text x="249.5" y="117.9">17</text>
<text x="258.4" y="115.3">46</text>
<text x="258.4" y="117.9">47</text>
<text x="249.5" y="120.4">18</text>
<text x="249.5" y="122.9">19</text>
<text x="249.5" y="125.5">20</text>
<text x="258.4" y="120.4">48</text>
<text x="258.4" y="122.9">49</text>
<text x="258.4" y="125.5">50</text>
<text x="249.5" y="128">21</text>
<text x="249.5" y="130.6">22</text>
<text x="258.4" y="128">51</text>
<text x="258.4" y="130.6">52</text>
<text x="249.5" y="133.1">23</text>
<text x="249.5" y="135.6">24</text>
<text x="258.4" y="133.1">53</text>
<text x="258.4" y="135.6">54</text>
<text x="249.5" y="138.2">25</text>
<text x="249.5" y="140.7">26</text>
<text x="249.5" y="143.3">27</text>
<text x="258.4" y="138.2">55</text>
<text x="258.4" y="140.7">56</text>
<text x="258.4" y="143.3">57</text>
<text x="249.5" y="145.8">28</text>
<text x="258.4" y="145.8">58</text>
<text x="258.4" y="148.3">59</text>
<text x="249.5" y="150.9">30</text>
<text x="258.4" y="150.9">60</text>
</g>
<g font-size="1.8" fill="#006464">
<text x="250.2" y="21.2">74HC02</text>
<text x="252" y="18.6">U6D</text>
<text x="268.6" y="18.6">VCC</text>
<text x="274.3" y="29.4">C9</text>
<text x="141.6" y="31.3">VCC</text>
<text x="274.3" y="32">1uF</text>
<text x="23.7" y="36.9">VCC</text>
<text x="61.6" y="40.2">VCC</text>
<text x="85.1" y="41.5">74HC02</text>
<text x="145.7" y="37.7">U8</text>
<text x="145.7" y="40.2">74HC138</text>
<text x="65.7" y="46.6">U7</text>
<text x="86.9" y="44">U6C</text>
<text x="136.4" y="45.3">A0</text>
<text x="136.4" y="47.9">A1</text>
<text x="144.4" y="46.2" transform="rotate(-90 144.4 46.2)">VCC</text>
<text x="148.1" y="45.3">~{Y0}</text>
<text x="148.1" y="47.9">~{Y1}</text>
<text x="243.1" y="45.3">GND</text>
<text x="268.5" y="45.3">GND</text>
<text x="27.9" y="49.1">C8</text>
<text x="27.9" y="51.7">.1uF</text>
<text x="65.7" y="49.1">4020</text>
<text x="122.5" y="52.9">VCC</text>
<text x="136.4" y="50.4">A2</text>
<text x="148.1" y="50.4">~{Y2}</text>
<text x="148.1" y="52.9">~{Y3}</text>
<text x="56.9" y="54.2">CLK</text>
<text x="56.9" y="59.3">Reset</text>
<text x="64.4" y="55.6" transform="rotate(-90 64.4 55.6)">VDD</text>
<text x="67.4" y="54.2">Q0</text>
<text x="67.4" y="56.7">Q3</text>
<text x="67.4" y="59.3">Q4</text>
<text x="101.6" y="56.7">74HC02</text>
<text x="103.4" y="59.3">U6B</text>
<text x="136.4" y="58">~{E0}</text>
<text x="148.1" y="55.5">~{Y4}</text>
<text x="148.1" y="58">~{Y5}</text>
<text x="26.7" y="64.4">R1</text>
<text x="67.4" y="61.8">Q5</text>
<text x="67.4" y="64.4">Q6</text>
<text x="136.4" y="60.6">~{E1}</text>
<text x="136.4" y="63.1">E2</text>
<text x="144.4" y="64.3" transform="rotate(-90 144.4 64.3)">GND</text>
<text x="148.1" y="60.6">~{Y6}</text>
<text x="148.1" y="63.1">~{Y7}</text>
<text x="176.7" y="61.8">74LS10</text>
<text x="178.3" y="64.4">U5C</text>
<text x="207" y="64.4">74HC02</text>
<text x="26.7" y="66.9">10K</text>
<text x="67.4" y="66.9">Q7</text>
<text x="67.4" y="69.4">Q8</text>
<text x="67.4" y="72">Q9</text>
<text x="208.9" y="66.9">U6A</text>
<text x="254.1" y="72">J1</text>
<text x="66.2" y="74.5">Q10</text>
<text x="66.2" y="77.1">Q11</text>
<text x="176.7" y="77.1">74LS10</text>
<text x="243.4" y="74.5">Conn_02x30_Top_Bottom</text>
<text x="22.1" y="78.3">GND</text>
<text x="64.4" y="82.8" transform="rotate(-90 64.4 82.8)">VSS</text>
<text x="66.2" y="79.6">Q12</text>
<text x="66.2" y="82.1">Q13</text>
<text x="141.5" y="79.6">GND</text>
<text x="178.3" y="79.6">U5B</text>
<text x="207.2" y="79.6">74LS10</text>
<text x="208.9" y="82.1">U5A</text>
<text x="192.3" y="91">GND</text>
<text x="61.5" y="97.4">GND</text>
<text x="194.3" y="113.9">6116</text>
<text x="195.5" y="111.4">U4</text>
</g>
<g font-size="1.8" fill="#0f0f0f">
<text x="128.3" y="44.1">A12</text>
<text x="128.3" y="46.6">A13</text>
<text x="157.5" y="44.1">U1_EPROM_EN</text>
<text x="157.5" y="46.6">U2_EPROM_EN</text>
<text x="45.7" y="53">R/W</text>
<text x="157.5" y="49.2">U3_EPROM_EN</text>
<text x="222.2" y="56.8">RAM_Enable</text>
<text x="241.3" y="77.1">AD7</text>
<text x="265.4" y="77.1">AD8</text>
<text x="241.3" y="82.2">AD5</text>
<text x="241.3" y="79.7">AD6</text>
<text x="264.2" y="82.2">AD10</text>
<text x="265.4" y="79.7">AD9</text>
<text x="241.3" y="89.8">AD2</text>
<text x="241.3" y="84.7">AD4</text>
<text x="241.3" y="87.3">AD2</text>
<text x="264.2" y="89.8">AD13</text>
<text x="264.2" y="84.7">AD11</text>
<text x="264.2" y="87.3">AD12</text>
<text x="241.3" y="94.9">AD0</text>
<text x="241.3" y="92.4">AD1</text>
<text x="264.2" y="94.9">AD15</text>
<text x="264.2" y="92.4">AD14</text>
<text x="241.3" y="97.4">PB0</text>
<text x="241.3" y="100">PC7</text>
<text x="265.4" y="100">NC</text>
<text x="265.4" y="97.4">PB1</text>
<text x="241.3" y="107.6">NC</text>
<text x="241.3" y="102.5">VCC</text>
<text x="241.3" y="105.1">VCC</text>
<text x="264.2" y="107.6">FGND</text>
<text x="265.4" y="105.1">VCC</text>
<text x="265.4" y="102.5">VCC</text>
<text x="241.3" y="110.1">NC</text>
<text x="241.3" y="112.7">PV</text>
<text x="264.2" y="110.1">VBAT</text>
<text x="264.2" y="112.7">VBAT</text>
<text x="19" y="119">AD1</text>
<text x="19" y="116.5">AD0</text>
<text x="58.4" y="119">D1</text>
<text x="68.6" y="116.5">AD0</text>
<text x="68.6" y="119">AD1</text>
<text x="109.2" y="119">D1</text>
<text x="121.9" y="119">AD1</text>
<text x="121.9" y="116.5">AD0</text>
<text x="161.3" y="119">D1</text>
<text x="176.5" y="119">AD1</text>
<text x="176.5" y="116.5">AD0</text>
<text x="214.6" y="116.5">D0</text>
<text x="214.6" y="119">D1</text>
<text x="241.3" y="115.2">PU</text>
<text x="241.3" y="117.8">D7</text>
<text x="264.2" y="115.2">VBAT</text>
<text x="264.2" y="117.8">VBAT</text>
<text x="19" y="124.1">AD3</text>
<text x="19" y="121.6">AD2</text>
<text x="68.6" y="124.1">AD3</text>
<text x="68.6" y="121.6">AD2</text>
<text x="121.9" y="121.6">AD2</text>
<text x="121.9" y="124.1">AD3</text>
<text x="176.5" y="124.1">AD3</text>
<text x="176.5" y="121.6">AD2</text>
<text x="214.6" y="121.6">D2</text>
<text x="214.6" y="124.1">D3</text>
<text x="241.3" y="125.4">D4</text>
<text x="241.3" y="122.8">D5</text>
<text x="241.3" y="120.3">D6</text>
<text x="264.2" y="120.3">VBAT</text>
<text x="265.4" y="125.4">BFO</text>
<text x="266.7" y="122.8">NC</text>
<text x="19" y="131.7">AD6</text>
<text x="19" y="129.2">AD5</text>
<text x="19" y="126.7">AD4</text>
<text x="68.6" y="129.2">AD5</text>
<text x="68.6" y="131.7">AD6</text>
<text x="68.6" y="126.7">AD4</text>
<text x="121.9" y="126.7">AD4</text>
<text x="121.9" y="131.7">AD6</text>
<text x="121.9" y="129.2">AD5</text>
<text x="176.5" y="129.2">AD5</text>
<text x="176.5" y="126.7">AD4</text>
<text x="176.5" y="131.7">AD6</text>
<text x="214.6" y="131.7">D5</text>
<text x="214.6" y="129.2">D5</text>
<text x="214.6" y="126.7">D4</text>
<text x="241.3" y="127.9">D3</text>
<text x="241.3" y="130.5">D2</text>
<text x="265.4" y="130.5">GND</text>
<text x="19" y="134.3">AD7</text>
<text x="19" y="136.8">AD8</text>
<text x="68.6" y="136.8">AD8</text>
<text x="68.6" y="134.3">AD7</text>
<text x="121.9" y="134.3">AD7</text>
<text x="121.9" y="136.8">AD8</text>
<text x="176.5" y="134.3">AD7</text>
<text x="176.5" y="136.8">AD8</text>
<text x="214.6" y="134.3">D7</text>
<text x="241.3" y="135.5">D0</text>
<text x="241.3" y="133">D1</text>
<text x="265.4" y="133">GND</text>
<text x="265.4" y="135.5">GND</text>
<text x="19" y="139.4">AD9</text>
<text x="19" y="141.9">AD10</text>
<text x="68.6" y="141.9">AD10</text>
<text x="68.6" y="139.4">AD9</text>
<text x="121.9" y="139.4">AD9</text>
<text x="121.9" y="141.9">AD10</text>
<text x="176.5" y="139.4">AD9</text>
<text x="176.5" y="141.9">AD10</text>
<text x="240" y="143.2">/CMTIN</text>
<text x="240" y="140.6">/WEX</text>
<text x="240" y="138.1">/INHIBIT</text>
<text x="264.2" y="140.6">DME0</text>
<text x="265.4" y="138.1">GND</text>
<text x="265.4" y="143.2">R/W</text>
<text x="19" y="144.4">AD11</text>
<text x="68.6" y="144.4">AD11</text>
<text x="121.9" y="144.4">AD11</text>
<text x="168.9" y="149.5">R/W</text>
<text x="241.3" y="148.2">CMTOUT 29</text>
<text x="241.3" y="145.7">W1</text>
<text x="264.2" y="145.7">DME1</text>
<text x="265.4" y="148.2">ME1</text>
<text x="16.5" y="154.6">U1_EPROM_EN</text>
<text x="64.8" y="154.6">U2_EPROM_EN</text>
<text x="113" y="154.6">U3_EPROM_EN</text>
<text x="168.9" y="152.1">RAM_Enable</text>
<text x="241.3" y="150.8">INT</text>
<text x="266.7" y="150.8">OD</text>
<text x="123.2" y="162.2">OD_60P-60</text>
</g>
<g font-size="1.8" fill="#000084">
<text x="251.5" y="67">{AD[0..15]}</text>
<text x="234.6" y="133.4" transform="rotate(-90 234.6 133.4)">{D[0..D7]}</text>
</g>
<g font-size="1.8" fill="#009600">
<text x="58.4" y="116.5">D0</text>
<text x="109.2" y="116.5">D0</text>
<text x="161.3" y="116.5">D0</text>
<text x="58.4" y="124.1">D3</text>
<text x="58.4" y="121.6">D2</text>
<text x="109.2" y="121.6">D2</text>
<text x="109.2" y="124.1">D3</text>
<text x="161.3" y="121.6">D2</text>
<text x="161.3" y="124.1">D3</text>
<text x="58.4" y="131.7">D6</text>
<text x="58.4" y="129.2">D5</text>
<text x="58.4" y="126.7">D4</text>
<text x="109.2" y="129.2">D5</text>
<text x="109.2" y="131.7">D6</text>
<text x="109.2" y="126.7">D4</text>
<text x="161.3" y="126.7">D4</text>
<text x="161.3" y="131.7">D6</text>
<text x="161.3" y="129.2">D5</text>
<text x="58.4" y="134.3">D7</text>
<text x="109.2" y="134.3">D7</text>
<text x="161.3" y="134.3">D7</text>
</g>
<g font-size="1.8" fill="#0000c2">
<text x="34.4" y="148.4">$0000-$0FFF</text>
<text x="85.2" y="148.4">$1000-$1FFF</text>
<text x="137.5" y="148.2">$2000-$2FFF</text>
<text x="189.8" y="147.9">&amp;</text>
<text x="192.5" y="145.9">$3000-$37FF</text>
<text x="192.6" y="147.9">$3800-$3FFF</text>
<text x="64.7" y="172.3">PC-1500</text>
<text x="74.8" y="172.3">needs</text>
<text x="81.4" y="172.3">CE-151</text>
<text x="90.2" y="172.3">(4K)</text>
<text x="95.6" y="172.3">Expansion</text>
<text x="106.3" y="172.3">(only)</text>
<text x="64.4" y="174.9">PC-1500A</text>
<text x="75.6" y="174.9">does</text>
<text x="81.2" y="174.9">not</text>
<text x="85.4" y="174.9">need</text>
<text x="91.1" y="174.9">memory</text>
<text x="99.6" y="174.9">expansion</text>
<text x="185" y="184.3">1</text>
<text x="187.3" y="184.3">1</text>
<text x="188.9" y="190.4">E-Valuator</text>
<text x="200.7" y="190.4">ROM/RAM</text>
<text x="211" y="190.4">for</text>
<text x="214.9" y="190.4">Sharp</text>
<text x="221.5" y="190.4">PC-1500/A</text>
<text x="206.7" y="193.9">15</text>
<text x="210.3" y="193.9">April,</text>
<text x="216.4" y="193.9">2026</text>
</g>
<g font-size="1.4" fill="#a90000">
<text x="182.9" y="116.6">8</text>
<text x="182.9" y="119.1">7</text>
<text x="209.1" y="119.1">10</text>
<text x="209.6" y="116.6">9</text>
<text x="182.9" y="121.7">6</text>
<text x="182.9" y="124.2">5</text>
<text x="209.1" y="121.7">11</text>
<text x="209.1" y="124.2">13</text>
<text x="182.9" y="126.7">4</text>
<text x="182.9" y="129.3">3</text>
<text x="182.9" y="131.8">2</text>
<text x="209.1" y="126.7">14</text>
<text x="209.1" y="129.3">15</text>
<text x="209.1" y="131.8">16</text>
<text x="182.4" y="136.9">23</text>
<text x="182.9" y="134.4">1</text>
<text x="209.1" y="134.4">17</text>
<text x="182.4" y="139.4">22</text>
<text x="182.4" y="142">19</text>
<text x="182.4" y="147.1">20</text>
<text x="182.4" y="149.6">21</text>
<text x="182.4" y="152.1">18</text>
</g>
<g font-size="1.4" fill="#006464">
<text x="186.4" y="117.6">A0</text>
<text x="205" y="117.6">Q0</text>
<text x="186.4" y="120.1">A1</text>
<text x="186.4" y="122.7">A2</text>
<text x="186.4" y="125.2">A3</text>
<text x="205" y="120.1">Q1</text>
<text x="205" y="122.7">Q2</text>
<text x="205" y="125.2">Q3</text>
<text x="186.4" y="127.7">A4</text>
<text x="186.4" y="130.3">A5</text>
<text x="205" y="127.7">Q4</text>
<text x="205" y="130.3">Q5</text>
<text x="186.4" y="132.8">A6</text>
<text x="186.4" y="135.4">A7</text>
<text x="186.4" y="137.9">A8</text>
<text x="205" y="132.8">Q6</text>
<text x="205" y="135.4">Q7</text>
<text x="186.4" y="140.4">A9</text>
<text x="186.4" y="143">A10</text>
<text x="186.4" y="148.1">~{OE}</text>
<text x="186.4" y="150.6">~{WE}</text>
<text x="186.4" y="153.1">~{CS}</text>
</g>
</svg>
